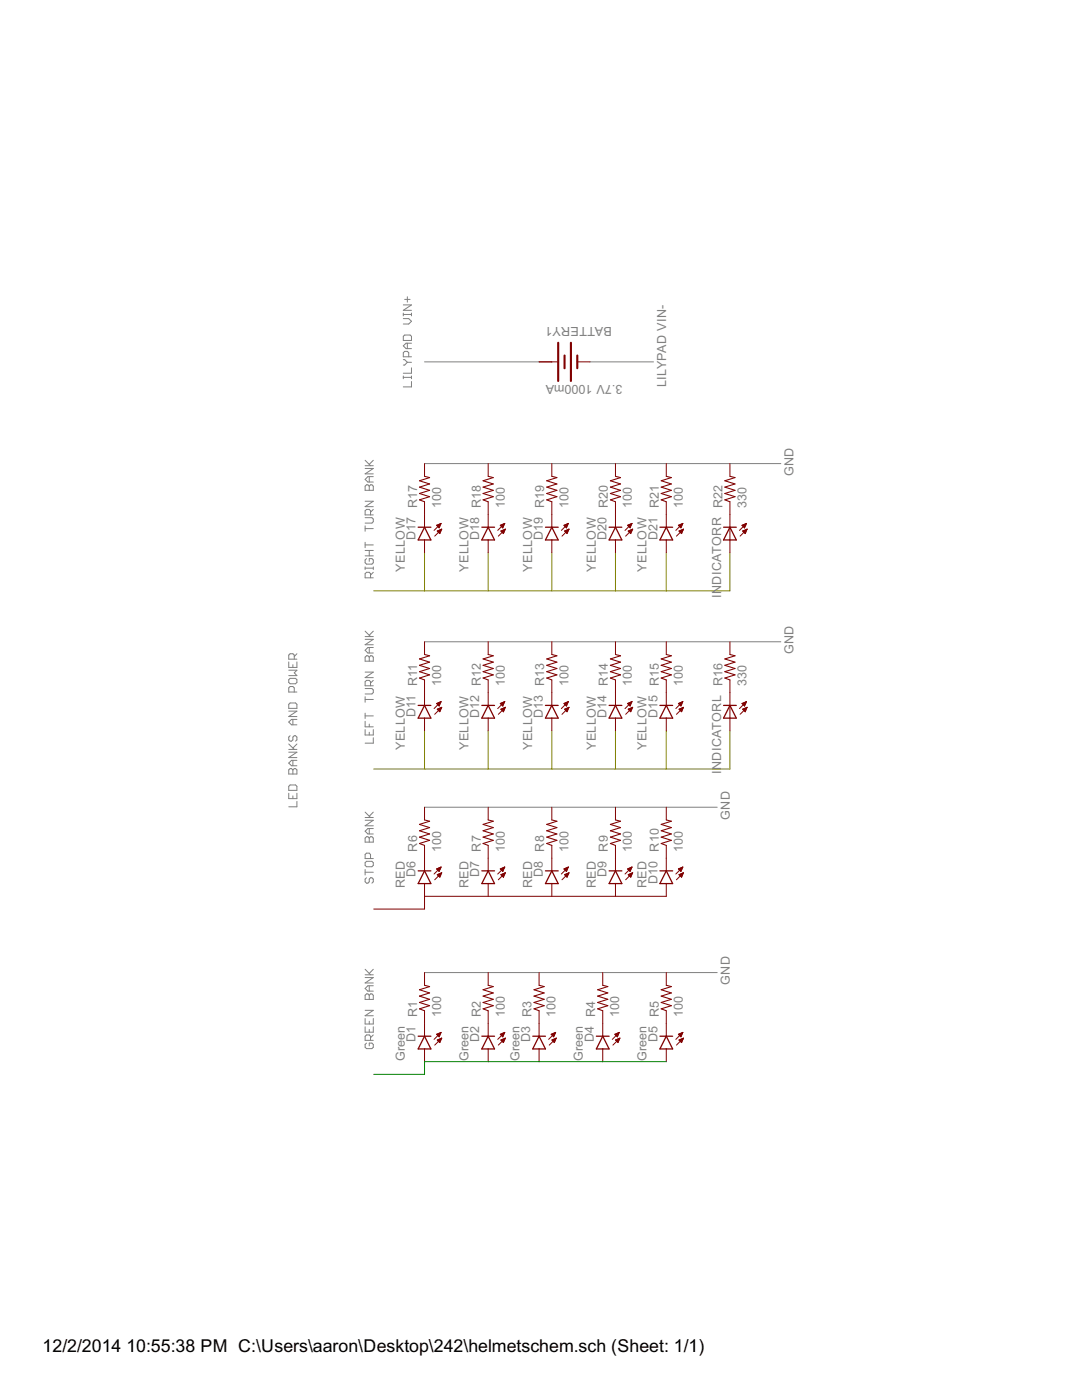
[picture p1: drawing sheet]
<svg xmlns="http://www.w3.org/2000/svg" width="216mm" height="279mm" viewBox="0 0 216 279" stroke-linecap="round" stroke-linejoin="round" font-family="sans-serif">
<path d="M84.7 110.3v7.6M97.4 110.3v7.6M110.1 110.3v7.6M122.8 110.3v7.6M132.9 110.3v7.6M145.6 110.3v7.6h-71M84.7 145.9v7.6M97.4 145.9v7.6M110.1 145.9v7.6M122.8 145.9v7.6M132.9 145.9v7.6M145.6 145.9v7.6h-71" fill="none" stroke="#808000" stroke-width=".2"/>
<g fill="none" stroke="#808080" stroke-width=".2">
<path d="M80.8 59.8h1M81.3 59.2v1.1M80.5 67.1l.3-.2h1l.3 .2v.8h-1.6zM80.5 75.3h1.6M80.5 62.5v.5M80.5 75v.6M80.5 71.8h.3l.5 .5M80.5 63.6h1.1l.5 .5-.5 .6h-1.1M80.5 62.8h1.6M80.5 60.9h1.6l-1.6 1h1.6M81.3 72.3l-.5 .6h-.3M81.3 72.3h.8"/>
<path d="M81.3 68.5v1.1M81.6 71.2v-.8l-.3-.3h-.5l-.3 .3v.8h1.6M82.1 76.1v1.1h-1.6M82.1 62.5v.5M82.1 73.4v1.1h-1.6M82.1 75v.6M82.1 68.5h-1.1l-.5 .5 .5 .6h1.1M84.7 72.2h22.9M117.7 72.2h12.7M72.9 97l.2-.2h.3l.3 .2 .2-.2h.3l.3 .2v.9h-1.6zM72.9 93.5h1.6l-1.6 1.1h1.6M72.9 92.9h1.6"/>
<path d="M72.9 91.9l1 1M73.7 95.1v1.1M73.7 97v.9M74.5 95.1h-1.1l-.5 .6 .5 .5h1.1M74.5 91.9l-.8 .8M84.7 92.5h71.1M72.9 104.9v1.1M72.9 108.2v1.1M72.9 113.1v.6M72.9 103.3h1.3l.3 .3v.5l-.3 .3h-1.3M72.9 113.4h1.6M72.9 110.9h1.6"/>
<path d="M72.9 109.9h1.6M72.9 108.8h1.6M72.9 105.5h1.6M72.9 100h1.6l-1.6 1.1h1.6M73.1 111.5l-.2 .3v.5l.2 .3h1.1l.3-.3v-.5l-.3-.3h-.5v.5M73.7 109.9v1M73.9 102.8v-.9l-.2-.2h-.6l-.2 .2v.9h1.6M73.9 115.3v-.8l-.2-.3h-.6l-.2 .3v.8h1.6M74.5 113.1v.6M74.5 114.2l-.6 .6M74.5 101.7l-.6 .5M57.6 132.1v1.1h1.6v-1.1"/>
<path d="M57.6 135.7l.3-.3h1.1l.2 .3v.5l-.2 .3h-1.1l-.3-.3zM57.6 133.8h1.6l-.5 .5 .5 .5h-1.6M58.4 132.7v.5M58.7 131.6v-.9l-.3-.2h-.5l-.3 .2v.9h1.6M58.7 138.1v-.8l-.3-.3h-.5l-.3 .3v.8h1.6M59.2 130.5l-.5 .5M72.9 139v1.1M72.9 137.4h1.3l.3 .3v.5l-.3 .3h-1.3M72.9 139.6h1.6M72.9 134.1h1.6l-1.6 1.1h1.6M72.9 127.6h1.6l-1.6 1.1h1.6M72.9 127h1.6"/>
<path d="M72.9 126l1 1M73.1 130.9h.3l.3 .2 .2-.2h.3l.3 .2v.9h-1.6v-.9zM73.7 129.2v1.1M73.7 131.1v.9M73.9 136.9v-.8l-.2-.3h-.6l-.2 .3v.8h1.6M74.5 135.8l-.6 .5M74.5 129.2h-1.1l-.5 .6 .5 .5h1.1M74.5 126l-.8 .8M84.7 128.1h71.1M57.6 140.6l.3-.3h1.1l.2 .3v.8h-1.6zM57.6 153.6l.3-.2h.3l.2 .2 .3-.2h.3l.2 .2v.9h-1.6zM57.6 156.9l.3-.2h1.1l.2 .2v.8h-1.6z"/>
<path d="M57.6 158.3v1.1h1.6v-1.1M57.6 150.1h1.6l-1.6 1.1h1.6M57.6 149.6h1.6M57.6 148.5l1.1 1.1M57.6 141.9h1.6l-1.6 1.1h1.6M57.9 146.8l-.3 .3v.6l.3 .2h.3l.2-.2v-.6l.3-.3h.3l.2 .3v.6l-.2 .2M58.4 143.6v1.1M58.4 151.7v1.1M58.4 153.6v.9M58.4 158.8v.6M59.2 159.9v1.1h-1.6M59.2 151.7h-1l-.6 .6 .6 .5h1"/>
<path d="M59.2 148.5l-.8 .8M59.2 143.6h-1l-.6 .5 .6 .6h1M72.9 142.3v1.1M72.9 144v1.1h1.6M72.9 145.6v1.1h1.6v-1.1M72.9 142.9h1.6M73.7 144.5v.6M73.7 146.1v.6M74.5 147.2v1.1h-1.6M72.9 167.3l.2-.3h.3l.3 .3 .2-.3h.3l.3 .3v.8h-1.6zM72.9 172.2l.2-.3h1.1l.3 .3v.5l-.3 .3h-1.1l-.2-.3zM72.9 173.5v1.1"/>
<path d="M72.9 174.1h1.6M72.9 163.7h1.6l-1.6 1.1h1.6M72.9 163.2h1.6M72.9 162.1l1 1.1M73.1 175.2l-.2 .3v.5l.2 .3h.3l.3-.3v-.5l.2-.3h.3l.3 .3v.5l-.3 .3M73.7 165.4v1M73.7 167.3v.8M73.9 171.3v-.8l-.2-.2h-.6l-.2 .2v.8h1.6M74.5 165.4h-1.1l-.5 .5 .5 .5h1.1M74.5 162.1l-.8 .8M84.7 161.1h58.4M72.9 198.6l.2-.2h.3l.3 .2 .2-.2h.3l.3 .2v.9h-1.6z"/>
<path d="M72.9 195.1h1.6l-1.6 1.1h1.6M72.9 194.5h1.6M72.9 193.4l1 1.1M73.7 196.7v1.1M73.7 198.6v.9M74.5 196.7h-1.1l-.5 .6 .5 .5h1.1M74.5 193.4l-.8 .9M84.7 194.1h58.4M72.9 203.3v1.1h1.6v-1.1M72.9 204.9v1.1h1.6v-1.1M72.9 201.6h1.6l-1.6 1.1h1.6M73.1 208.2l-.2 .2v.6l.2 .3h1.1l.3-.3v-.6l-.3-.2h-.5v.5"/>
<path d="M73.7 203.8v.6M73.7 205.4v.6M73.9 207.6v-.8l-.2-.3h-.6l-.2 .3v.8h1.6M74.5 206.5l-.6 .6"/>
</g>
<g fill="none" stroke="#800000" stroke-width=".2">
<path d="M107.6 72.2h3.5M115.2 72.2h2.5M84.7 92.5v2.6M97.4 92.5v2.6M110.1 92.5v2.6M122.8 92.5v2.6M132.9 92.5v2.6M145.6 92.5v2.6M84.7 100.1v5.1M84.7 107.8v2.5M87.1 104.8l.9-.3-.4 .8zM87.2 104.8v.1"/>
<path d="M87.2 106l.9-.4-.3 .9zM87.3 104.8v.2M87.3 106h.1M87.4 104.7v.5M87.4 105.9v.3M87.5 104.7v.6M87.5 105.9v.4M87.7 104.6v.7M87.7 105.8v.6M87.8 104.6v.4M87.8 105.7v.7M87.9 104.5v.2"/>
<path d="M87.9 105.7v.4M88 104.5l-1.4 1.4M88 105.6v.3M88.1 105.6l-1.4 1.4M97.4 100.1v5.1M97.4 107.8v2.5M99.9 104.8v.1M99.9 106l.6 .5M100 104.8v.2M100 106h.1M100.1 104.7v.4M100.1 105.9v.2"/>
<path d="M100.2 104.7v.5M100.2 105.9v.4M100.3 104.6v.7M100.3 105.8v.6M100.5 104.6v.5M100.5 105.8v.7M100.6 104.5v.3M100.6 105.7v.5M100.7 104.5h.1M100.7 105.7v.2M100.7 104.5l-1.4 1.4M100.7 104.5l-.4 .8"/>
<path d="M100.7 104.5l-.9 .3 .5 .5M100.8 105.6h.1M100.8 105.6l-1.4 1.4M100.8 105.6l-.3 .9M100.8 105.6l-.9 .4M110.1 100.1v5.1M110.1 107.8v2.5M112.5 104.8l.9-.3-.4 .8zM112.6 104.8v.2M112.6 106l.9-.4-.3 .9zM112.8 104.7v.4M112.8 105.9v.2"/>
<path d="M112.9 104.7v.5M112.9 105.9v.3M113 104.6v.7M113 105.8v.5M113.1 104.6v.5M113.1 105.8v.7M113.2 104.5v.4M113.2 105.7v.6M113.4 104.5v.1M113.4 105.7v.3M113.4 104.5l-1.4 1.4M113.5 105.6v.1"/>
<path d="M113.5 105.6l-1.4 1.4M122.8 100.1v5.1M122.8 107.8v2.5M125.2 104.8l.9-.3-.4 .8zM125.3 104.8v.1M125.3 106l.9-.4-.3 .9zM125.4 104.8v.3M125.4 106v.1M125.5 104.7v.5M125.5 105.9v.3M125.7 104.6v.7M125.7 105.9v.4"/>
<path d="M125.8 104.6v.6M125.8 105.8v.6M125.9 104.5v.4M125.9 105.7v.7M126 104.5v.1M126 105.7v.4M126.1 104.5l-1.4 1.4M126.2 105.6v.2M126.2 105.6l-1.4 1.4M132.9 100.1v5.1M132.9 107.8v2.5M135.4 104.8l.8-.3-.3 .8z"/>
<path d="M135.4 104.8v.1M135.5 106l.9-.4-.4 .9zM135.6 104.8v.2M135.6 106h.1M135.7 104.7v.4M135.7 105.9v.3M135.8 104.7v.6M135.8 105.9v.4M135.9 104.6v.7M135.9 105.8v.6M136 104.6v.4M136 105.7v.7"/>
<path d="M136.1 104.5v.2M136.1 105.7v.5M136.2 104.5l-1.3 1.4M136.3 105.7v.2M136.4 105.6l-1.4 1.4M145.6 100.1v10.2M148.1 104.8l.5 .5M148.1 104.8v.1M148.2 106l.5 .5M148.2 104.8v.2M148.2 106h.1M148.3 104.7v.4"/>
<path d="M148.3 105.9v.2M148.4 104.7v.5M148.4 105.9v.4M148.6 104.6v.7M148.6 105.8v.6M148.7 104.6v.5M148.7 105.8v.7M148.8 104.5v.3M148.8 105.7v.5M148.9 104.5h.1M148.9 105.7v.2M148.9 104.5l-1.3 1.4"/>
<path d="M148.9 104.5l-.3 .8M148.9 104.5l-.8 .3M149.1 105.6v.1M149.1 105.6l-1.4 1.4M149.1 105.6l-.4 .9M149.1 105.6l-.9 .4M84.7 128.1v2.5M84.7 135.7v5.1M97.4 128.1v2.5M97.4 135.7v5.1M110.1 128.1v2.5M110.1 135.7v5.1"/>
<path d="M122.8 128.1v2.5M122.8 135.7v5.1M132.9 128.1v2.5M132.9 135.7v5.1M145.6 128.1v2.5M145.6 135.7v10.2M84.7 143.3v2.6M87.1 140.4l.9-.4-.4 .9zM87.2 140.4v.1M87.2 141.5l.9-.3-.3 .8zM87.3 140.3v.3M87.3 141.5v.1"/>
<path d="M87.4 140.3v.4M87.4 141.5v.2M87.5 140.2v.6M87.5 141.4v.4M87.7 140.2v.6M87.7 141.4v.6M87.8 140.1v.4M87.8 141.3v.7M87.9 140.1v.2M87.9 141.3v.4M88 140l-1.4 1.4M88 141.2v.2"/>
<path d="M88.1 141.2l-1.4 1.4M97.4 143.3v2.6M99.8 140.4l.9-.4-.4 .9zM99.9 140.4h.1M99.9 141.5l.6 .5M100 140.3v.2M100 141.5v.1M100.1 140.3v.4M100.1 141.5v.2M100.2 140.2v.6M100.2 141.4v.4M100.3 140.2v.7"/>
<path d="M100.3 141.4v.5M100.5 140.1v.5M100.5 141.3v.7M100.6 140.1v.2M100.6 141.3v.5M100.7 140h.1M100.7 141.2v.3M100.7 140l-1.4 1.4M100.8 141.2h.1M100.8 141.2l-1.4 1.4M100.8 141.2l-.3 .8M100.8 141.2l-.9 .3"/>
<path d="M110.1 143.3v2.6M112.5 140.4l.9-.4-.4 .9zM112.6 140.4v.1M112.6 141.5l.9-.3-.3 .8zM112.8 140.3v.3M112.8 141.5v.1M112.9 140.3v.5M112.9 141.4v.4M113 140.2v.7M113 141.4v.5M113.1 140.1v.6M113.1 141.3v.7"/>
<path d="M113.2 140.1v.3M113.2 141.3v.5M113.4 140v.1M113.4 141.2v.4M113.4 140l-1.4 1.4M113.5 141.2v.1M113.5 141.2l-1.4 1.4M122.8 143.3v2.6M125.2 140.4l.9-.4-.4 .9zM125.3 140.4v.1M125.3 141.5l.9-.3-.3 .8zM125.4 140.3v.3"/>
<path d="M125.4 141.5v.1M125.5 140.3v.4M125.5 141.5v.2M125.7 140.2v.6M125.7 141.4v.5M125.8 140.1v.7M125.8 141.4v.6M125.9 140.1v.4M125.9 141.3v.6M126 140.1v.1M126 141.2v.4M126.1 140l-1.4 1.4"/>
<path d="M126.2 141.2v.2M126.2 141.2l-1.4 1.4M132.9 143.3v2.6M135.4 140.4l.8-.4-.3 .9zM135.4 140.4v.1M135.5 141.5l.9-.3-.4 .8zM135.6 140.3v.3M135.6 141.5v.1M135.7 140.3v.4M135.7 141.5v.2M135.8 140.2v.6M135.8 141.4v.4"/>
<path d="M135.9 140.2v.6M135.9 141.4v.6M136 140.1v.4M136 141.3v.7M136.1 140.1v.2M136.1 141.3v.4M136.2 140l-1.3 1.4M136.3 141.2v.2M136.4 141.2l-1.4 1.4M148.1 140.4l.5 .5M148.1 140.4h.1M148.2 141.5l.5 .5"/>
<path d="M148.2 140.3v.2M148.2 141.5v.1M148.3 140.3v.4M148.3 141.5v.2M148.4 140.2v.6M148.4 141.4v.4M148.6 140.2v.7M148.6 141.4v.5M148.7 140.1v.5M148.7 141.3v.7M148.8 140.1v.2M148.8 141.3v.5"/>
<path d="M148.9 140v.1M148.9 141.2v.3M148.9 140l-1.3 1.4M148.9 140l-.3 .9M148.9 140l-.8 .4M149.1 141.2h.1M149.1 141.2l-1.4 1.4M149.1 141.2l-.4 .8M149.1 141.2l-.9 .3M84.7 176.3v5.1h-10.1M84.7 161.1v2.5M84.7 168.7v5.1"/>
<path d="M87.1 173.4l.9-.4-.4 .9zM87.2 173.4v.1M87.2 174.6l.9-.4-.3 .9zM87.3 173.3v.3M87.3 174.5v.1M87.4 173.3v.4M87.4 174.5v.2M87.5 173.2v.6M87.5 174.4v.5M87.7 173.2v.6M87.7 174.4v.6M87.8 173.1v.4"/>
<path d="M87.8 174.3v.7M87.9 173.1v.2M87.9 174.3v.4M88 173l-1.4 1.4M88 174.2v.2M88.1 174.2l-1.4 1.4M97.4 161.1v2.5M97.4 168.7v5.1M97.4 176.3v2.6M99.8 173.4l.9-.4-.4 .9zM99.9 173.4h.1M99.9 174.6l.6 .5"/>
<path d="M100 173.4v.2M100 174.5v.1M100.1 173.3v.4M100.1 174.5v.2M100.2 173.2v.6M100.2 174.4v.4M100.3 173.2v.7M100.3 174.4v.5M100.5 173.1v.5M100.5 174.3v.8M100.6 173.1v.2M100.6 174.3v.5"/>
<path d="M100.7 173v.1M100.7 174.2v.3M100.7 173l-1.4 1.4M100.8 174.2h.1M100.8 174.2l-1.4 1.4M100.8 174.2l-.3 .9M100.8 174.2l-.9 .4M110.1 161.1v2.5M110.1 168.7v5.1M110.1 176.3v2.6M112.5 173.4l.9-.4-.4 .9zM112.6 173.4v.1"/>
<path d="M112.8 173.3v.4M112.8 174.5v.2M112.9 173.2v.6M112.9 174.5v.3M113 173.2v.7M113 174.4v.5M113.1 173.1v.6M113.1 174.3v.7M113.2 173.1v.3M113.2 174.3v.6M113.4 173.1h.1M113.4 174.2v.4"/>
<path d="M113.4 173l-1.4 1.4M113.5 174.2v.1M113.5 174.2l-1.4 1.4M113.5 174.2l-.3 .9M113.5 174.2l-.9 .4 .6 .5M122.8 161.1v2.5M122.8 168.7v5.1M122.8 176.3v2.6M125.2 173.4l.9-.4-.4 .9zM125.3 173.4v.1M125.3 174.6l.9-.4-.3 .9zM125.4 173.3v.3"/>
<path d="M125.4 174.5v.1M125.5 173.3v.4M125.5 174.5v.3M125.7 173.2v.7M125.7 174.4v.5M125.8 173.2v.6M125.8 174.4v.6M125.9 173.1v.4M125.9 174.3v.6M126 173.1v.1M126 174.3v.3M126.1 173l-1.4 1.4"/>
<path d="M126.2 174.2v.2M126.2 174.2l-1.4 1.4M132.9 176.3v2.6h-48.2M132.9 161.1v2.5M132.9 168.7v5.1M135.4 173.4l.8-.4-.3 .9zM135.4 173.4v.1M135.5 174.6l.9-.4-.4 .9zM135.6 173.3v.3M135.6 174.5v.1M135.7 173.3v.4M135.7 174.5v.2"/>
<path d="M135.8 173.2v.6M135.8 174.4v.4M135.9 173.2v.6M135.9 174.4v.6M136 173.1v.5M136 174.3v.7M136.1 173.1v.2M136.1 174.3v.4M136.2 173l-1.3 1.4M136.3 174.2v.2M136.4 174.2l-1.4 1.4M84.7 194.1v2.5"/>
<path d="M97.4 194.1v2.5M107.6 194.1v2.5M120.3 194.1v2.5M132.9 194.1v2.5M84.7 201.7v5.1M84.7 209.3v2.6M87.1 206.4l.9-.4-.4 .9zM87.2 206.4v.1M87.2 207.6l.9-.4-.3 .9zM87.3 206.4v.2M87.3 207.5v.1M87.4 206.3v.4"/>
<path d="M87.4 207.5v.3M87.5 206.2v.6M87.5 207.4v.5M87.7 206.2v.6M87.7 207.4v.6M87.8 206.1v.5M87.8 207.3v.7M87.9 206.1v.2M87.9 207.3v.4M88 206l-1.4 1.4M88 207.2v.2M88.1 207.2l-1.4 1.4"/>
<path d="M97.4 201.7v5.1M97.4 209.3v2.6M99.9 206.4v.1M99.9 207.6l.6 .5M100 206.4v.2M100 207.6h.1M100.1 206.3v.4M100.1 207.5v.2M100.2 206.2v.6M100.2 207.5v.3M100.3 206.2v.7M100.3 207.4v.6"/>
<path d="M100.5 206.1v.5M100.5 207.3v.8M100.6 206.1v.3M100.6 207.3v.5M100.7 206.1h.1M100.7 207.2v.3M100.7 206l-1.4 1.4M100.7 206l-.4 .9M100.7 206l-.9 .4 .5 .5M100.8 207.2h.1M100.8 207.2l-1.4 1.4M100.8 207.2l-.3 .9"/>
<path d="M100.8 207.2l-.9 .4M107.6 201.7v5.1M107.6 209.3v2.6M110 206.4h.1M110.1 206.4v.1M110.2 206.3v.4M110.2 207.5v.2M110.3 206.3v.5M110.3 207.5v.3M110.5 206.2v.7M110.5 207.4v.5M110.6 206.2v.5"/>
<path d="M110.6 207.4v.6M110.7 206.1v.3M110.7 207.3v.6M110.8 206.1h.1M110.8 207.3v.3M110.9 206l-1.4 1.4M110.9 206l-.4 .9-.5-.5M110.9 206l-.9 .4M111 207.2v.1M111 207.2l-1.4 1.4M111 207.2l-.4 .9M111 207.2l-.9 .4 .5 .5"/>
<path d="M120.3 201.7v5.1M120.3 209.3v2.6M122.7 206.4l.9-.4-.4 .9zM122.8 206.4v.1M122.8 207.6l.9-.4-.4 .9zM122.9 206.3v.3M122.9 207.5v.1M123 206.3v.5M123 207.5v.3M123.1 206.2v.7M123.1 207.4v.5M123.3 206.2v.6"/>
<path d="M123.3 207.4v.6M123.4 206.1v.4M123.4 207.3v.6M123.5 206.1v.1M123.5 207.3v.3M123.6 206l-1.4 1.4M123.6 207.2v.2M123.7 207.2l-1.4 1.4M132.9 201.7v5.1M132.9 209.3v2.6M135.4 206.4l.8-.4-.3 .9zM135.4 206.4v.1"/>
<path d="M135.5 207.6l.9-.4-.4 .9zM135.6 206.4v.2M135.6 207.5v.1M135.7 206.3v.4M135.7 207.5v.2M135.8 206.2v.6M135.8 207.4v.5M135.9 206.2v.7M135.9 207.4v.6M136 206.1v.5M136 207.3v.7M136.1 206.1v.2"/>
<path d="M136.1 207.3v.4M136.2 206l-1.3 1.4M136.3 207.2v.3M136.4 207.2l-1.4 1.4"/>
</g>
<g fill="none" stroke="#800000" stroke-width=".25">
<path d="M83.4 105.2h2.6M84.7 105.2l1.3 2.6h-2.6zM96.1 105.2h2.6M97.4 105.2l1.3 2.6h-2.6zM108.8 105.2h2.6M110.1 105.2l1.3 2.6h-2.6zM121.5 105.2h2.6M122.8 105.2l1.3 2.6h-2.6zM131.7 105.2h2.5M132.9 105.2l1.3 2.6h-2.5zM144.4 105.2h2.5M145.6 105.2l1.3 2.6h-2.5z"/>
<path d="M83.4 140.8h2.6M84.7 140.8l1.3 2.5h-2.6zM96.1 140.8h2.6M97.4 140.8l1.3 2.5h-2.6zM108.8 140.8h2.6M110.1 140.8l1.3 2.5h-2.6zM121.5 140.8h2.6M122.8 140.8l1.3 2.5h-2.6zM131.7 140.8h2.5M132.9 140.8l1.3 2.5h-2.5zM144.4 140.8h2.5M145.6 140.8l1.3 2.5h-2.5z"/>
<path d="M83.4 173.8h2.6M84.7 173.8l1.3 2.5h-2.6zM96.1 173.8h2.6M97.4 173.8l1.3 2.5h-2.6zM108.8 173.8h2.6M110.1 173.8l1.3 2.5h-2.6zM121.5 173.8h2.6M122.8 173.8l1.3 2.5h-2.6zM131.7 173.8h2.5M132.9 173.8l1.3 2.5h-2.5zM83.4 206.8h2.6M84.7 206.8l1.3 2.5h-2.6z"/>
<path d="M96.1 206.8h2.6M97.4 206.8l1.3 2.5h-2.6zM106.3 206.8h2.5M107.6 206.8l1.2 2.5h-2.5zM119 206.8h2.5M120.3 206.8l1.2 2.5h-2.5zM131.7 206.8h2.5M132.9 206.8l1.3 2.5h-2.5z"/>
</g>
<g fill="none" stroke="#800000" stroke-width=".21">
<path d="M84.7 95.1l1 .2-2 .6 2 .7-2 .6 2 .7-2 .6 2 .6-2 .7 1 .3M97.4 95.1l1 .2-2 .6 2 .7-2 .6 2 .7-2 .6 2 .6-2 .7 1 .3M110.1 95.1l1 .2-2 .6 2 .7-2 .6 2 .7-2 .6 2 .6-2 .7 1 .3M122.8 95.1l1 .2-2 .6 2 .7-2 .6 2 .7-2 .6 2 .6-2 .7 1 .3M132.9 95.1l1.1 .2-2.1 .6 2.1 .7-2.1 .6 2.1 .7-2.1 .6 2.1 .6-2.1 .7 1 .3M145.6 95.1l1.1 .2-2.1 .6 2.1 .7-2.1 .6 2.1 .7-2.1 .6 2.1 .6-2.1 .7 1 .3M84.7 130.6l1 .3-2 .6 2 .6-2 .7 2 .6-2 .6 2 .7-2 .6 1 .4M97.4 130.6l1 .3-2 .6 2 .6-2 .7 2 .6-2 .6 2 .7-2 .6 1 .4M110.1 130.6l1 .3-2 .6 2 .6-2 .7 2 .6-2 .6 2 .7-2 .6 1 .4M122.8 130.6l1 .3-2 .6 2 .6-2 .7 2 .6-2 .6 2 .7-2 .6 1 .4M132.9 130.6l1.1 .3-2.1 .6 2.1 .6-2.1 .7 2.1 .6-2.1 .6 2.1 .7-2.1 .6 1 .4M145.6 130.6l1.1 .3-2.1 .6 2.1 .6-2.1 .7 2.1 .6-2.1 .6 2.1 .7-2.1 .6 1 .4"/>
<path d="M84.7 163.6l1 .3-2 .6 2 .7-2 .6 2 .6-2 .7 2 .6-2 .6 1 .4M97.4 163.6l1 .3-2 .6 2 .7-2 .6 2 .6-2 .7 2 .6-2 .6 1 .4M110.1 163.6l1 .3-2 .6 2 .7-2 .6 2 .6-2 .7 2 .6-2 .6 1 .4M122.8 163.6l1 .3-2 .6 2 .7-2 .6 2 .6-2 .7 2 .6-2 .6 1 .4M132.9 163.6l1.1 .3-2.1 .6 2.1 .7-2.1 .6 2.1 .6-2.1 .7 2.1 .6-2.1 .6 1 .4M84.7 196.6l1 .3-2 .6 2 .7-2 .6 2 .6-2 .7 2 .6-2 .6 1 .4M97.4 196.6l1 .3-2 .6 2 .7-2 .6 2 .6-2 .7 2 .6-2 .6 1 .4M107.6 196.6l1 .3-2 .6 2 .7-2 .6 2 .6-2 .7 2 .6-2 .6 1 .4M120.3 196.6l1 .3-2 .6 2 .7-2 .6 2 .6-2 .7 2 .6-2 .6 1 .4M132.9 196.6l1.1 .3-2.1 .6 2.1 .7-2.1 .6 2.1 .6-2.1 .7 2.1 .6-2.1 .6 1 .4"/>
</g>
<path d="M111.4 68.4v7.6M112.6 71v2.5M113.9 68.4v7.6M115.2 71v2.5" fill="none" stroke="#800000" stroke-width=".42"/>
<path d="M132.9 211.9h-48.2v2.5h-10.1" fill="none" stroke="#008000" stroke-width=".2"/>
<g font-size="4">
<text x="8.5" y="269.9">12/2/2014</text>
<text x="25.2" y="269.9">10:55:38 PM C:\Users\aaron\Desktop\242\helmetschem.sch (Sheet: 1/1)</text>
</g>
<g font-size="2.8" fill="#808080">
<text x="122.1" y="65.4" transform="rotate(-180 122.1 65.4)">BATTERY1</text>
<text x="124.2" y="76.8" transform="rotate(-180 124.2 76.8)">3.7V 1000mA</text>
<text x="133" y="77.2" transform="rotate(-90 133 77.2)">LILYPAD VIN-</text>
<text x="158.3" y="95" transform="rotate(-90 158.3 95)">GND</text>
<text x="88" y="101.4" transform="rotate(-90 88 101.4)">100</text>
<text x="100.7" y="101.4" transform="rotate(-90 100.7 101.4)">100</text>
<text x="113.4" y="101.4" transform="rotate(-90 113.4 101.4)">100</text>
<text x="126.1" y="101.4" transform="rotate(-90 126.1 101.4)">100</text>
<text x="136.3" y="101.4" transform="rotate(-90 136.3 101.4)">100</text>
<text x="149" y="101.4" transform="rotate(-90 149 101.4)">330</text>
<text x="82.9" y="107.8" transform="rotate(-90 82.9 107.8)">D17 R17</text>
<text x="95.6" y="107.8" transform="rotate(-90 95.6 107.8)">D18 R18</text>
<text x="108.3" y="107.8" transform="rotate(-90 108.3 107.8)">D19 R19</text>
<text x="121" y="107.8" transform="rotate(-90 121 107.8)">D20 R20</text>
<text x="131.2" y="107.8" transform="rotate(-90 131.2 107.8)">D21 R21</text>
<text x="80.8" y="114.1" transform="rotate(-90 80.8 114.1)">YELLOW</text>
<text x="93.5" y="114.1" transform="rotate(-90 93.5 114.1)">YELLOW</text>
<text x="106.2" y="114.1" transform="rotate(-90 106.2 114.1)">YELLOW</text>
<text x="118.9" y="114.1" transform="rotate(-90 118.9 114.1)">YELLOW</text>
<text x="129" y="114.1" transform="rotate(-90 129 114.1)">YELLOW</text>
<text x="143.9" y="119.3" transform="rotate(-90 143.9 119.3)">INDICATORR R22</text>
<text x="158.3" y="130.6" transform="rotate(-90 158.3 130.6)">GND</text>
<text x="88" y="137" transform="rotate(-90 88 137)">100</text>
<text x="100.7" y="137" transform="rotate(-90 100.7 137)">100</text>
<text x="113.4" y="137" transform="rotate(-90 113.4 137)">100</text>
<text x="126.1" y="137" transform="rotate(-90 126.1 137)">100</text>
<text x="136.3" y="137" transform="rotate(-90 136.3 137)">100</text>
<text x="149" y="137" transform="rotate(-90 149 137)">330</text>
<text x="82.9" y="143.2" transform="rotate(-90 82.9 143.2)">D11 R11</text>
<text x="95.6" y="143.4" transform="rotate(-90 95.6 143.4)">D12 R12</text>
<text x="108.3" y="143.4" transform="rotate(-90 108.3 143.4)">D13 R13</text>
<text x="121" y="143.4" transform="rotate(-90 121 143.4)">D14 R14</text>
<text x="131.2" y="143.4" transform="rotate(-90 131.2 143.4)">D15 R15</text>
<text x="80.8" y="149.7" transform="rotate(-90 80.8 149.7)">YELLOW</text>
<text x="93.5" y="149.7" transform="rotate(-90 93.5 149.7)">YELLOW</text>
<text x="106.2" y="149.7" transform="rotate(-90 106.2 149.7)">YELLOW</text>
<text x="118.9" y="149.7" transform="rotate(-90 118.9 149.7)">YELLOW</text>
<text x="129" y="149.7" transform="rotate(-90 129 149.7)">YELLOW</text>
<text x="143.9" y="154.5" transform="rotate(-90 143.9 154.5)">INDICATORL R16</text>
<text x="145.7" y="163.6" transform="rotate(-90 145.7 163.6)">GND</text>
<text x="88" y="170" transform="rotate(-90 88 170)">100</text>
<text x="100.7" y="170" transform="rotate(-90 100.7 170)">100</text>
<text x="113.4" y="170" transform="rotate(-90 113.4 170)">100</text>
<text x="126.1" y="170" transform="rotate(-90 126.1 170)">100</text>
<text x="136.3" y="170" transform="rotate(-90 136.3 170)">100</text>
<text x="80.8" y="177.2" transform="rotate(-90 80.8 177.2)">RED</text>
<text x="82.9" y="175" transform="rotate(-90 82.9 175)">D6 R6</text>
<text x="93.5" y="177.2" transform="rotate(-90 93.5 177.2)">RED</text>
<text x="95.6" y="175" transform="rotate(-90 95.6 175)">D7 R7</text>
<text x="106.2" y="177.2" transform="rotate(-90 106.2 177.2)">RED</text>
<text x="108.3" y="175" transform="rotate(-90 108.3 175)">D8 R8</text>
<text x="118.9" y="177.2" transform="rotate(-90 118.9 177.2)">RED</text>
<text x="121" y="175" transform="rotate(-90 121 175)">D9 R9</text>
<text x="129" y="177.2" transform="rotate(-90 129 177.2)">RED</text>
<text x="131.2" y="176.4" transform="rotate(-90 131.2 176.4)">D10 R10</text>
<text x="145.7" y="196.6" transform="rotate(-90 145.7 196.6)">GND</text>
<text x="88" y="203" transform="rotate(-90 88 203)">100</text>
<text x="100.7" y="203" transform="rotate(-90 100.7 203)">100</text>
<text x="110.9" y="203" transform="rotate(-90 110.9 203)">100</text>
<text x="123.6" y="203" transform="rotate(-90 123.6 203)">100</text>
<text x="136.3" y="203" transform="rotate(-90 136.3 203)">100</text>
<text x="82.9" y="208" transform="rotate(-90 82.9 208)">D1 R1</text>
<text x="95.6" y="208" transform="rotate(-90 95.6 208)">D2 R2</text>
<text x="105.8" y="208" transform="rotate(-90 105.8 208)">D3 R3</text>
<text x="118.5" y="208" transform="rotate(-90 118.5 208)">D4 R4</text>
<text x="131.2" y="208" transform="rotate(-90 131.2 208)">D5 R5</text>
<text x="80.8" y="211.8" transform="rotate(-90 80.8 211.8)">Green</text>
<text x="93.5" y="211.8" transform="rotate(-90 93.5 211.8)">Green</text>
<text x="103.6" y="211.8" transform="rotate(-90 103.6 211.8)">Green</text>
<text x="116.3" y="211.8" transform="rotate(-90 116.3 211.8)">Green</text>
<text x="129" y="211.8" transform="rotate(-90 129 211.8)">Green</text>
</g>
</svg>
